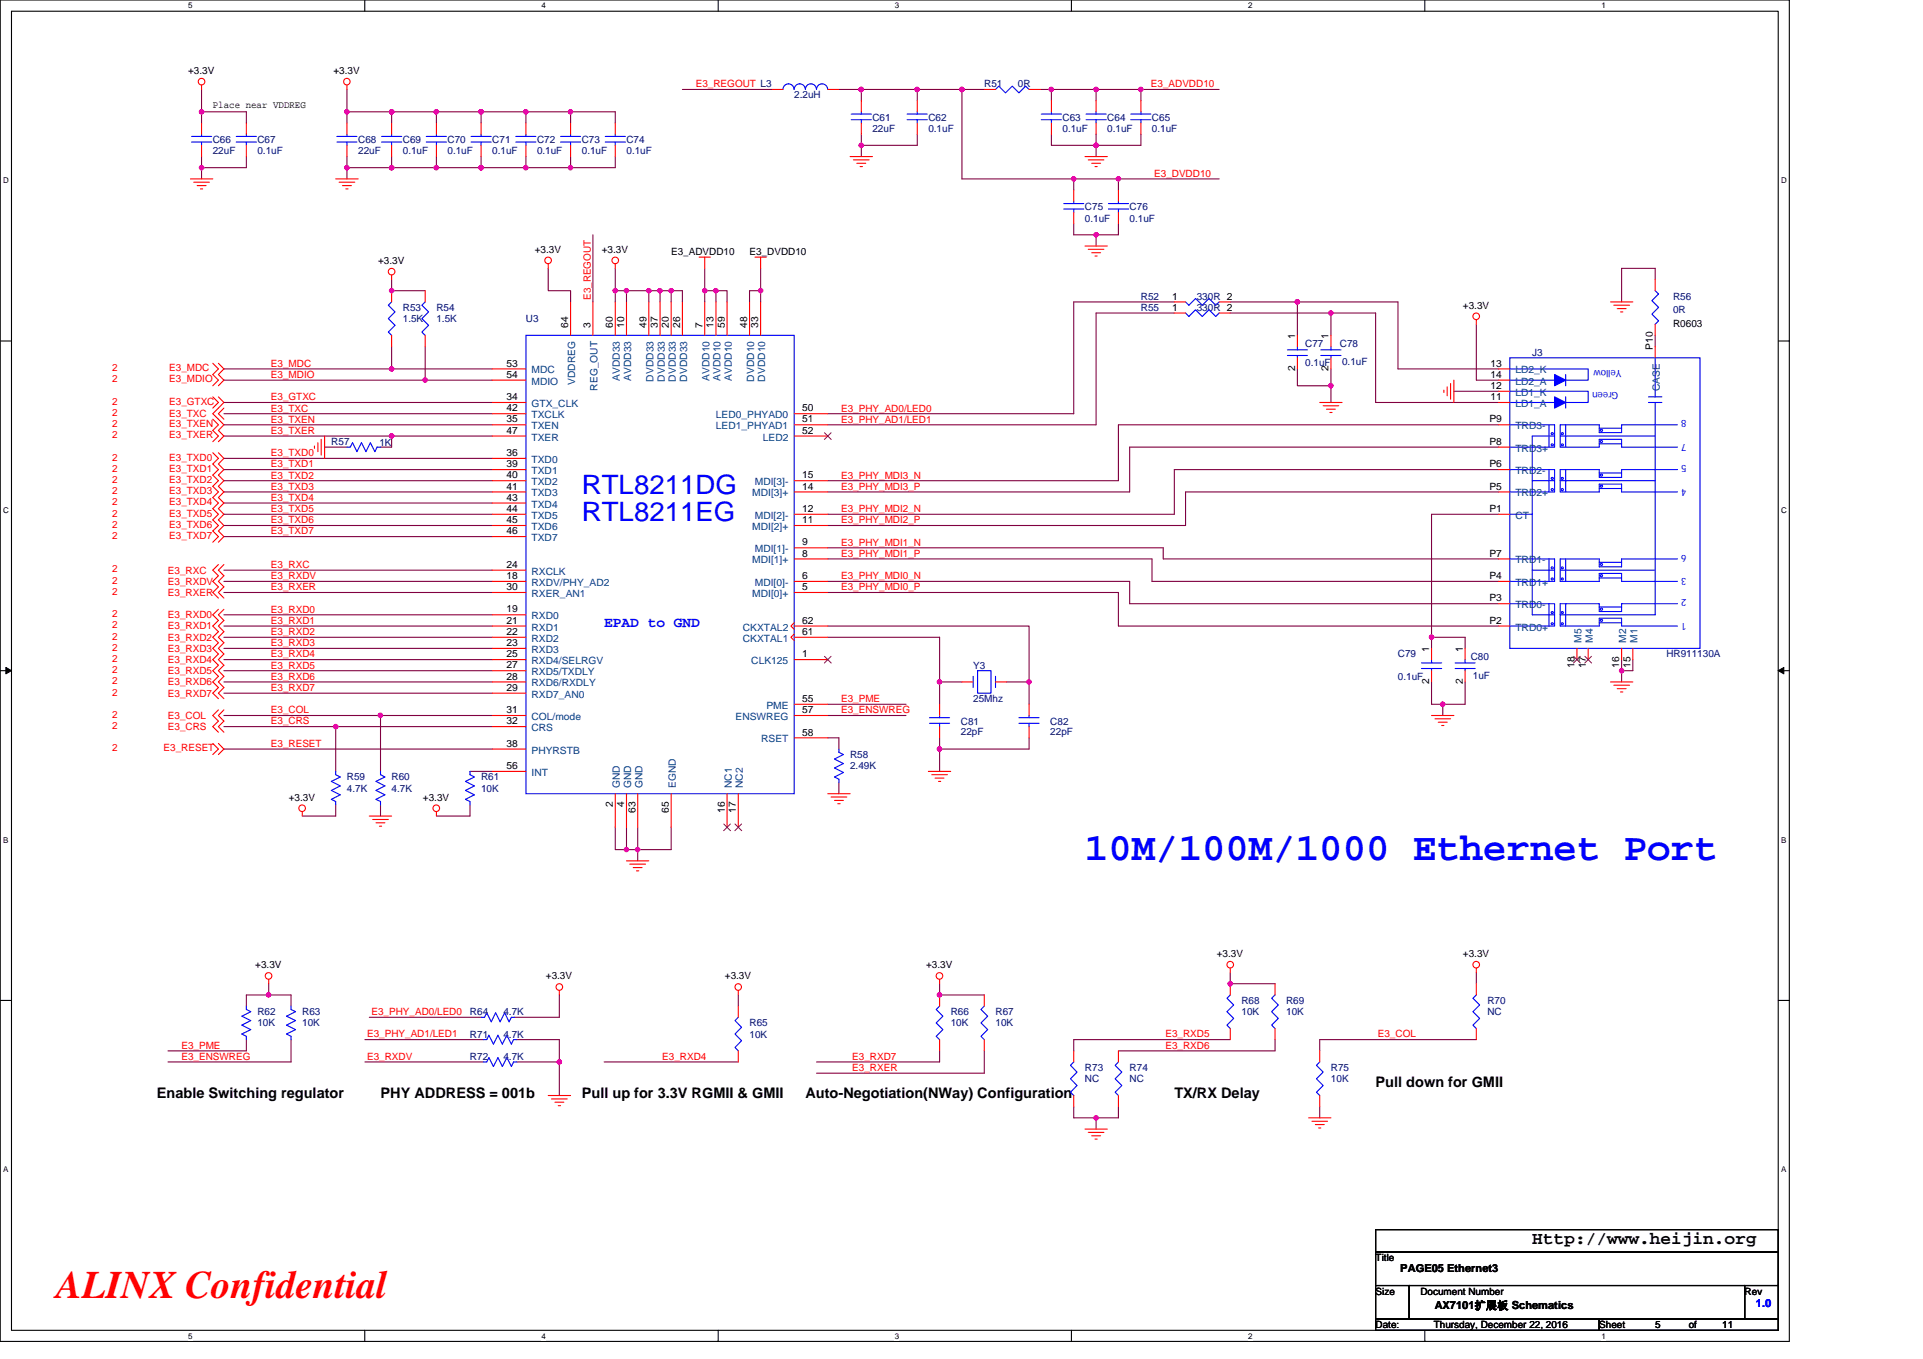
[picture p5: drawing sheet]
<svg xmlns="http://www.w3.org/2000/svg" width="297mm" height="210mm" viewBox="0 0 297 210" stroke-linecap="round" stroke-linejoin="round" font-family="sans-serif">
<path d="M0 0h276.4v207.3h-276.4zM1.8 1.7h272.9v203.8h-272.9z" fill="none" stroke="#000" stroke-width=".17"/>
<g fill="#fff">
<path d="M29.1 .2h.6v1.4h-.6z"/>
<path d="M29.1 205.7h.6v1.4h-.6z"/>
</g>
<path d="M56.3 0v1.7M56.3 205.5v1.8" fill="none" stroke="#000" stroke-width=".17"/>
<g fill="#fff">
<path d="M83.6 .2h.7v1.4h-.7z"/>
<path d="M83.6 205.7h.7v1.4h-.7z"/>
</g>
<path d="M110.9 0v1.7M110.9 205.5v1.8" fill="none" stroke="#000" stroke-width=".17"/>
<g fill="#fff">
<path d="M138.2 .2h.7v1.4h-.7z"/>
<path d="M138.2 205.7h.7v1.4h-.7z"/>
</g>
<path d="M165.5 0v1.7M165.5 205.5v1.8" fill="none" stroke="#000" stroke-width=".17"/>
<g fill="#fff">
<path d="M192.8 .2h.6v1.4h-.6z"/>
<path d="M192.8 205.7h.6v1.4h-.6z"/>
</g>
<path d="M220.1 0v1.7M220.1 205.5v1.8" fill="none" stroke="#000" stroke-width=".17"/>
<g fill="#fff">
<path d="M247.4 .2h.6v1.4h-.6z"/>
<path d="M247.4 205.7h.6v1.4h-.6z"/>
<path d="M.5 27.2h.8v1.4h-.8z"/>
<path d="M275.1 27.2h.9v1.4h-.9z"/>
<path d="M.5 78.1h.8v1.4h-.8z"/>
<path d="M275.1 78.1h.9v1.4h-.9z"/>
</g>
<path d="M0 52.7h1.8M274.7 52.7h1.7" fill="none" stroke="#000" stroke-width=".17"/>
<g fill="#fff">
<path d="M.5 129.1h.8v1.4h-.8z"/>
<path d="M275.1 129.1h.8v1.4h-.8z"/>
</g>
<path d="M0 103.6h1.8M274.7 103.6h1.7" fill="none" stroke="#000" stroke-width=".17"/>
<path d="M.9 103.1l.9 .5-.9 .5zM274.7 103.6l.8-.5v1z" fill="#000" stroke="#000" stroke-width=".15"/>
<g fill="#fff">
<path d="M.5 180h.8v1.4h-.8z"/>
<path d="M275.1 180h.8v1.4h-.8z"/>
</g>
<path d="M0 154.6h1.8M274.7 154.6h1.7M212.5 190h62.2v3.5h-62.2zM212.5 193.5h62.2v5.1h-62.2zM212.5 198.6h5.2v5.2h-5.2zM217.7 198.6h51.8v5.2h-51.8zM269.5 198.6h5.2v5.2h-5.2zM212.5 203.8h34.5v1.7h-34.5zM247 203.8h27.7v1.7h-27.7z" fill="none" stroke="#000" stroke-width=".17"/>
<g fill="none" stroke="#800040" stroke-width=".17">
<path d="M31.1 13.8v3.5M31.1 17.3v1.7M31.1 17.3h7v1.7M53.6 17.3h6.9M53.6 13.8v3.5M53.6 17.3v1.7M60.5 17.3v1.7M60.5 17.3h6.9M67.4 17.3h6.9M67.4 17.3v1.7M74.3 17.3h6.9M74.3 17.3v1.7"/>
<path d="M81.2 17.3h6.9M81.2 17.3v1.7M88.1 17.3h6.9v1.7M88.1 17.3v1.7M105.4 13.8h13.8M129.6 13.8h3.5M133.1 13.8h8.6M133.1 13.8v1.8M141.7 13.8h6.9M141.7 13.8v1.8M148.6 13.8h3.4M148.6 13.8v13.8h17.3"/>
<path d="M160.7 13.8h1.7M162.4 13.8h6.9M162.4 13.8v1.8M169.3 13.8h6.9M169.3 13.8v1.8M176.2 13.8h12.1M176.2 13.8v1.8M31.1 24.2v1.7M31.1 25.9v1.7M38.1 24.2v1.7h-7M53.6 25.9h6.9M53.6 24.2v1.7"/>
<path d="M53.6 25.9v1.7M60.5 24.2v1.7M60.5 25.9h6.9M67.4 25.9h6.9M67.4 24.2v1.7M74.3 25.9h6.9M74.3 24.2v1.7M81.2 25.9h6.9M81.2 24.2v1.7M88.1 24.2v1.7M91.6 36.3v10.4M95 24.2v1.7h-6.9"/>
<path d="M133.1 20.7v1.8M133.1 22.5v1.7M141.7 20.7v1.8h-8.6M162.4 20.7v1.8h6.9M165.9 27.6h6.9M165.9 27.6v1.8M165.9 34.5v1.8h3.4M169.3 36.3v1.7M169.3 20.7v1.8M169.3 22.5v1.7M172.8 27.6h15.5M172.8 27.6v1.8"/>
<path d="M172.8 34.5v1.8h-3.5M176.2 20.7v1.8h-6.9M34.6 58.7h31.1M34.6 57h25.9M60.5 43.2v1.7h5.2M60.5 53.6v3.4M60.5 57h15.5M65.7 58.7h10.3M65.7 53.6v5.1M84.7 41.5v3.4h3.4v1.8M95 44.9v1.8M95 41.5v3.4h1.8"/>
<path d="M96.8 44.9h3.4v1.8M96.8 44.9v1.8M100.2 44.9h1.8v1.8M102 44.9h3.4v1.8M103.7 44.9v1.8M108.9 44.9v1.8M108.9 44.9h1.7v1.8M108.9 41.5v3.4M110.6 44.9h1.7v1.8M117.5 44.9h-1.7v1.8M117.5 41.5v3.4M117.5 44.9v1.8"/>
<path d="M181.4 48.4h-12.1v17.2h-41.4M181.4 46.7h-15.5v17.2h-38M190 46.7h10.4M190 48.4h15.6M200.4 46.7h15.5v10.3h15.6M200.4 46.7v5.1M200.4 57v2.6h5.2M205.6 48.4h6.9v13.8h19M205.6 57v2.6M205.6 59.6v2.6M205.6 48.4v3.4M228 50.1v8.6h3.5"/>
<path d="M255.7 51.8v1.8M255.7 43.2v-1.7h-5.2v5.2M34.6 63.9h41.4M34.6 67.4h25.9v1.7h-1.7M34.6 62.2h41.4M34.6 65.6h41.4M34.6 70.8h41.4M34.6 72.6h41.4M34.6 76h41.4M34.6 74.3h41.4M34.6 77.7h41.4M34.6 79.5h41.4"/>
<path d="M50.1 69.1h3.5M60.5 67.4h15.5M224.6 60.5h6.9M231.5 79.5h-10.4v19M231.5 65.6h-58.7v8.7h-44.9M231.5 69.1h-57v6.9h-46.6M231.5 72.6h-50.1v6.9h-53.5M231.5 76h-48.4v5.2h-55.2M34.6 88.1h41.4M34.6 89.8h41.4M34.6 91.5h41.4M34.6 98.5h41.4"/>
<path d="M34.6 96.7h41.4M34.6 95h41.4M34.6 82.9h41.4M34.6 81.2h41.4M127.9 86.4h50v3.4h53.6M127.9 89.8h46.6v3.5h57M127.9 84.6h51.8v1.8h51.8M127.9 91.5h44.9v5.2h58.7M127.9 96.7h31.1v8.7M127.9 98.5h17.2v6.9M221.1 98.5h5.2v1.7M221.1 98.5v1.7"/>
<path d="M34.6 115.7h41.4M34.6 110.6h24.2v8.6M34.6 112.3h17.3v6.9M34.6 107.1h41.4M34.6 105.4h41.4M34.6 103.6h41.4M34.6 101.9h41.4M34.6 100.2h41.4M51.9 112.3h24.1M58.8 110.6h17.2M72.6 119.2h3.4M127.9 110.6h12.1"/>
<path d="M127.9 108.8h12.1M127.9 114h1.7v1.7M145.1 105.4h3.5M145.1 105.4v3.4M145.1 114v1.7M145.1 115.7v3.5M155.5 105.4h3.5M159 105.4v3.4M159 114v1.7h-13.9M221.1 105.4v3.4h1.8M222.9 108.8v1.8M226.3 105.4v3.4h-3.4"/>
<path d="M250.5 103.6v1.8M250.5 101.9v1.7M252.2 101.9v1.7h-1.7M51.9 124.4v1.7h-5.2M58.8 124.4v1.7M72.6 124.4v1.7h-5.2M95 127.8v3.5h1.8M96.8 131.3h1.7M96.8 127.8v3.5M98.5 127.8v3.5M98.5 131.3v1.7M103.7 127.8v3.5h-5.2"/>
<path d="M129.6 120.9v1.7M41.5 153.7h3.5v1.7M41.5 152v1.7M41.5 153.7h-3.4v1.7M57 157.2h17.3M86.4 153.7v3.5h-6.9M114 153.7v1.7M145.1 152v1.7h6.9M190 150.3v1.7h7M228 150.3v1.7M38.1 160.6v1.8h-12.2M45 160.6v3.5h-19.1"/>
<path d="M56.4 160.6h18.3M56.4 164.1h18.3M79.8 160.6h6.6v3.5M79.8 164.1h6.6M86.4 164.1v5.2M93.3 164.1h20.7M145.1 162.4v1.7h-19M152 162.4v3.4h-25.9M165.9 171v1.7h3.4v1.8M172.8 171v1.7h-3.5M190 160.6h-24.1v1.8M197 160.6v1.8h-24.2"/>
<path d="M203.9 171v1.7M228 160.6h-24.1v1.8"/>
</g>
<g fill="#f0f" stroke="#f0f" stroke-width=".17">
<circle cx="96.8" cy="131.3" r=".33"/>
<circle cx="145.1" cy="153.7" r=".34"/>
<circle cx="190" cy="152" r=".34"/>
<circle cx="169.3" cy="172.7" r=".34"/>
<circle cx="158.9" cy="105.4" r=".33"/>
<circle cx="145.1" cy="105.4" r=".33"/>
<circle cx="145.1" cy="115.7" r=".34"/>
<circle cx="41.5" cy="153.7" r=".34"/>
<circle cx="60.5" cy="57" r=".34"/>
<circle cx="65.7" cy="58.7" r=".34"/>
<circle cx="222.8" cy="108.8" r=".34"/>
<circle cx="200.4" cy="46.6" r=".34"/>
<circle cx="205.6" cy="59.6" r=".34"/>
<circle cx="205.6" cy="48.4" r=".34"/>
<circle cx="250.5" cy="103.6" r=".34"/>
<circle cx="221.1" cy="98.4" r=".34"/>
<circle cx="133" cy="13.8" r=".34"/>
<circle cx="141.7" cy="13.8" r=".34"/>
<circle cx="172.8" cy="27.6" r=".33"/>
<circle cx="148.6" cy="13.8" r=".34"/>
<circle cx="133" cy="22.5" r=".34"/>
<circle cx="169.3" cy="36.3" r=".33"/>
<circle cx="165.8" cy="27.6" r=".33"/>
<circle cx="169.3" cy="13.8" r=".34"/>
<circle cx="176.2" cy="13.8" r=".34"/>
<circle cx="162.4" cy="13.8" r=".34"/>
<circle cx="169.3" cy="22.5" r=".34"/>
<circle cx="74.3" cy="17.3" r=".34"/>
<circle cx="74.3" cy="25.9" r=".34"/>
<circle cx="67.4" cy="25.9" r=".34"/>
<circle cx="31.1" cy="25.9" r=".34"/>
<circle cx="60.5" cy="25.9" r=".34"/>
<circle cx="53.6" cy="25.9" r=".34"/>
<circle cx="60.5" cy="17.3" r=".34"/>
<circle cx="53.6" cy="17.3" r=".34"/>
<circle cx="31.1" cy="17.3" r=".34"/>
<circle cx="88.1" cy="25.9" r=".34"/>
<circle cx="81.2" cy="25.9" r=".34"/>
<circle cx="88.1" cy="17.3" r=".34"/>
<circle cx="95" cy="44.9" r=".33"/>
<circle cx="96.8" cy="44.9" r=".33"/>
<circle cx="101.9" cy="44.9" r=".33"/>
<circle cx="100.2" cy="44.9" r=".33"/>
<circle cx="103.7" cy="44.9" r=".33"/>
<circle cx="108.9" cy="44.9" r=".33"/>
<circle cx="110.6" cy="44.9" r=".33"/>
<circle cx="117.5" cy="44.9" r=".33"/>
<circle cx="81.2" cy="17.3" r=".34"/>
<circle cx="98.5" cy="131.3" r=".33"/>
<circle cx="67.4" cy="17.3" r=".34"/>
<circle cx="60.5" cy="67.3" r=".34"/>
<circle cx="86.4" cy="164.1" r=".34"/>
<circle cx="58.8" cy="110.5" r=".34"/>
<circle cx="51.9" cy="112.3" r=".34"/>
<circle cx="60.5" cy="44.9" r=".33"/>
</g>
<g fill="none" stroke="#f00" stroke-width=".17">
<path d="M31.1 13.1v.7M31.1 19v1.7M38.1 19v1.7M53.6 13.1v.7M53.6 19v1.7M60.5 19v1.7M67.4 19v1.7M74.3 19v1.7M81.2 19v1.7M88.1 19v1.7M95 19v1.7M119.2 13.8h1.7"/>
<path d="M127.9 13.8h1.7M133.1 15.6v1.7M133.1 19v1.7M141.7 15.6v1.7M141.7 19v1.7M152 13.8h1.8M159 13.8h1.7M162.4 15.6v1.7M162.4 19v1.7M169.3 15.6v1.7M169.3 19v1.7M176.2 15.6v1.7"/>
<path d="M176.2 19v1.7M29.4 27.6h3.5M29.9 28.2h2.4M30.5 28.7h1.3M31 29.2h.3M31.1 22.5v1.7M38.1 22.5v1.7M51.9 27.6h3.4M52.4 28.2h2.4M52.9 28.7h1.4M53.4 29.2h.4M53.6 22.5v1.7"/>
<path d="M60.5 22.5v1.7M67.4 22.5v1.7M74.3 22.5v1.7M81.2 22.5v1.7M88.1 22.5v1.7M95 22.5v1.7M108 39.7h1.7M108.9 39.7v1.8M116.6 39.7h1.8M117.5 39.7v1.8M131.3 24.2h3.5M131.8 24.7h2.5"/>
<path d="M132.4 25.2h1.3M132.9 25.7h.3M165.9 29.4v1.7M165.9 32.8v1.7M167.6 24.2h3.4M167.6 38h3.4M168.1 24.7h2.4M168.1 38.5h2.4M168.6 25.2h1.4M168.6 39.1h1.4M169.1 25.7h.4M169.1 39.6h.4"/>
<path d="M172.8 29.4v1.7M172.8 32.8v1.7M32.9 56.1l.8 .9-.8 .9 .8 .8-.8 .9M33.7 56.1l.9 .9-.9 .9 .9 .8-.9 .9M60.5 42.5v.7M60.5 51.8v1.8M60.5 44.9v1.8M65.7 51.8v1.8M65.7 44.9v1.8M76 57h5.2M76 58.7h5.2M84.7 40.8v.7"/>
<path d="M88.1 46.7v5.1M91.6 46.7v5.1M95 40.8v.7M95 46.7v5.1M96.8 46.7v5.1M100.2 46.7v5.1M102 46.7v5.1M103.7 46.7v5.1M105.4 46.7v5.1M108.9 46.7v5.1M110.6 46.7v5.1M112.3 46.7v5.1"/>
<path d="M115.8 46.7v5.1M117.5 46.7v5.1M181.4 46.7h1.7M181.4 48.4h1.7M188.3 46.7h1.7M188.3 48.4h1.7M200.4 51.8v1.8M200.4 55.3v1.7M205.6 51.8v1.8M205.6 55.3v1.7M223.5 59.8v1.4M224.1 59.2v2.5"/>
<path d="M224.6 58.7v3.5M228 49.4v.7M231.5 58.7h1.7M231.5 57h1.7M248.8 46.7h3.4M249.3 47.2h2.4M249.8 47.7h1.4M250.3 48.2h.4M255.7 43.2v1.7M255.7 50.1v1.7M255.7 53.6v1.7M32.9 64.8l.8 .8-.8 .9 .8 .9-.8 .8"/>
<path d="M32.9 70l.8 .8-.8 .9 .8 .9-.8 .8 .8 .9-.8 .8 .8 .9-.8 .9 .8 .8-.8 .9 .8 .9-.8 .8 .8 .9-.8 .8 .8 .9-.8 .9M32.9 61.3l.8 .9-.8 .9M33.7 61.3l.9 .9-1.7 1.7 1.7 1.7-.9 .9 .9 .9-.9 .8M33.7 70l.9 .8-.9 .9 .9 .9-.9 .8 .9 .9-.9 .8 .9 .9-.9 .9 .9 .8-.9 .9 .9 .9-.9 .8 .9 .9-.9 .8 .9 .9-.9 .9M34.6 63.1l-.9 .8 .9 .9M48.6 68.9v.4M49.1 68.4v1.4M49.6 67.9v2.4M50.1 67.4v3.4M53.6 69.1h.1M58.8 69.1h.1M76 62.2h5.2"/>
<path d="M76 65.6h5.2M76 70.8h5.2M76 72.6h5.2M76 74.3h5.2M76 76h5.2M76 63.9h5.2M76 77.7h5.2M76 79.5h5.2M76 67.4h5.2M122.7 79.5h5.2M122.7 76h5.2M122.7 74.3h5.2"/>
<path d="M122.7 63.9h5.2M122.7 65.6h5.2M122.7 67.4h5.2M203.9 62.2h3.4M204.4 62.7h2.4M204.9 63.2h1.4M205.4 63.7h.4M223 60.3v.3M231.5 76h1.7M231.5 72.6h1.7M231.5 69.1h1.7M231.5 65.6h1.7"/>
<path d="M231.5 79.5h1.7M231.5 62.2h1.7M231.5 60.5h1.7M33.7 87.2l-.8 .9 .8 .9-.8 .8 .8 .9-.8 .8 .8 .9M33.7 94.1l-.8 .9 .8 .9-.8 .8 .8 .9-.8 .9 .8 .8-.8 .9 .8 .8-.8 .9 .8 .9-.8 .8 .8 .9-.8 .9 .8 .8-.8 .9 .8 .9M34.6 87.2l-.9 .9 .9 .9-.9 .8 .9 .9-.9 .8 .9 .9M34.6 94.1l-.9 .9 .9 .9-.9 .8 .9 .9-.9 .9 .9 .8-.9 .9 .9 .8-.9 .9 .9 .9-.9 .8 .9 .9-.9 .9 .9 .8-.9 .9 .9 .9M76 89.8h5.2M76 95h5.2M76 96.7h5.2M76 98.5h5.2M76 88.1h5.2"/>
<path d="M76 91.5h5.2M76 81.2h5.2M76 82.9h5.2M122.7 91.5h5.2M122.7 89.8h5.2M122.7 86.4h5.2M122.7 84.6h5.2M122.7 81.2h5.2M122.7 98l-.5 .5 .5 .5M122.7 98.5h5.2M122.7 96.2l-.5 .5 .5 .5M122.7 96.7h5.2"/>
<path d="M231.5 96.7h1.7M231.5 93.3h1.7M231.5 89.8h1.7M231.5 86.4h1.7M32.9 114.9l.8 .8-.8 .9M33.7 109.7l-.8 .9 .8 .8-.8 .9 .8 .8M33.7 114.9l.9 .8-.9 .9M34.6 109.7l-.9 .9 .9 .8-.9 .9 .9 .8M51.9 119.2h.1M58.8 119.2h.1M72.6 119.2h.1M76 100.2h5.2"/>
<path d="M76 101.9h5.2M76 103.6h5.2M76 105.4h5.2M76 107.1h5.2M76 110.6h5.2M76 115.7h5.2M76 119.2h5.2M76 112.3h5.2M122.7 101.9h5.2M122.7 108.8h5.2M122.7 110.6h5.2M122.7 114h5.2"/>
<path d="M129.6 115.7h.1M143.4 119.2h3.5M143.9 119.7h2.4M145.1 108.8v1.8M145.1 112.3v1.7M148.6 105.4h1.7M153.8 105.4h1.7M159 108.8v1.8M159 112.3v1.7M221.1 100.2v1.7M221.1 103.6v1.8M221.1 110.6h3.5"/>
<path d="M221.7 111.1h2.4M222.2 111.6h1.3M222.7 112.1h.3M226.3 100.2v1.7M226.3 103.6v1.8M243.6 100.2v1.7M245.3 100.2v1.7M248.8 105.4h3.4M249.3 105.9h2.4M249.8 106.4h1.4M250.3 106.9h.4M250.5 100.2v1.7"/>
<path d="M252.2 100.2v1.7M46.7 125.4v.7M51.9 124.4h.1M57 126.1h3.5M57.6 126.6h2.4M58.1 127.1h1.4M58.6 127.7h.3M58.8 124.4h.1M67.4 125.4v.7M72.6 124.4h.1M95 122.6v5.2M96.8 133h3.4"/>
<path d="M96.8 122.6v5.2M97.3 133.5h2.4M97.8 134h1.4M98.3 134.6h.4M98.5 122.6v5.2M103.7 122.6v5.2M112.3 122.6v5.2M114 122.6v5.2M127.9 122.6h3.4M128.4 123.1h2.4M128.9 123.7h1.4M129.4 124.2h.4"/>
<path d="M129.6 120.9h.1M144.4 120.2h1.4M145 120.7h.3M38.1 155.4h.1M41.5 151.3v.7M45 155.4h.1M74.3 157.2h.1M79.5 157.2h.1M86.4 153v.7M114 153v.7M114 155.4v1.8M145.1 151.3v.7"/>
<path d="M145.1 153.7v1.7M152 153.7v1.7M190 149.6v.7M190 158.9v1.7M190 152v1.7M197 158.9v1.7M197 152v1.7M228 149.6v.7M228 158.9v1.7M228 152v1.7M38.1 160.6h.1M45 160.6h.1"/>
<path d="M74.7 160.6h.1M74.7 164.1h.1M79.8 160.6h.1M79.8 164.1h.1M84.7 169.3h3.4M85.2 169.8h2.4M85.7 170.3h1.4M86.2 170.8h.4M114 162.4v1.7M145.1 160.6v1.8M152 160.6v1.8M165.9 169.3v1.7"/>
<path d="M165.9 162.4v1.7M167.6 174.5h3.4M168.1 175h2.4M168.6 175.5h1.4M169.1 176h.4M172.8 169.3v1.7M172.8 162.4v1.7M202.1 172.7h3.5M202.6 173.2h2.5M203.2 173.8h1.4M203.7 174.3h.3M203.9 169.3v1.7"/>
<path d="M203.9 162.4v1.7"/>
<circle cx="31.1" cy="12.6" r=".51"/>
<circle cx="53.6" cy="12.6" r=".51"/>
<circle cx="60.5" cy="42" r=".51"/>
<circle cx="84.7" cy="40.2" r=".51"/>
<circle cx="95" cy="40.2" r=".51"/>
<circle cx="228" cy="48.9" r=".51"/>
<circle cx="46.7" cy="124.9" r=".51"/>
<circle cx="67.4" cy="124.9" r=".51"/>
<circle cx="41.5" cy="150.8" r=".51"/>
<circle cx="86.4" cy="152.5" r=".51"/>
<circle cx="114" cy="152.5" r=".51"/>
<circle cx="145.1" cy="150.8" r=".51"/>
<circle cx="190" cy="149.1" r=".51"/>
<circle cx="228" cy="149.1" r=".51"/>
</g>
<g fill="none" stroke="#00f" stroke-width=".17">
<path d="M120.9 13.8a.86 .86 0 0 1 .9-.8 .86 .86 0 0 1 .9 .8M122.7 13.8a.86 .86 0 0 1 .8-.8 .86 .86 0 0 1 .9 .8M124.4 13.8a.85 .85 0 0 1 .9-.8 .85 .85 0 0 1 .8 .8 .87 .87 0 0 1 .9-.8 .87 .87 0 0 1 .8 .8M131.5 18.5h3.1M131.5 17.6h3.1M133.1 17.3v.3M133.1 18.5v.5M140.1 18.5h3.1M140.1 17.6h3.1M141.7 17.3v.3M141.7 18.5v.5M153.8 13.8l.5-.5 1 1.1 1.1-1.1 1 1.1 1-1.1 .6 .5"/>
<path d="M160.8 18.5h3.2M160.8 17.6h3.2M162.4 17.3v.3M162.4 18.5v.5M167.8 18.5h3.1M167.8 17.6h3.1M169.3 17.3v.3M169.3 18.5v.5M174.7 18.5h3.1M174.7 17.6h3.1M176.2 17.3v.3M176.2 18.5v.5"/>
<path d="M29.6 21.9h3.1M29.6 21.1h3.1M31.1 20.7v.4M31.1 21.9v.6M36.5 21.9h3.1M36.5 21.1h3.1M38.1 20.7v.4M38.1 21.9v.6M52 21.9h3.1M52 21.1h3.1M53.6 20.7v.4M53.6 21.9v.6"/>
<path d="M58.9 21.9h3.2M58.9 21.1h3.2M60.5 20.7v.4M60.5 21.9v.6M65.8 21.9h3.2M65.8 21.1h3.2M67.4 20.7v.4M67.4 21.9v.6M72.8 21.9h3.1M72.8 21.1h3.1M74.3 20.7v.4M74.3 21.9v.6"/>
<path d="M79.7 21.9h3.1M79.7 21.1h3.1M81.2 20.7v.4M81.2 21.9v.6M86.6 21.9h3.1M86.6 21.1h3.1M88.1 20.7v.4M88.1 21.9v.6M93.5 21.9h3.1M93.5 21.1h3.1M95 20.7v.4M95 21.9v.6"/>
<path d="M164.3 32.3h3.1M164.3 31.5h3.1M165.9 31.1v.4M165.9 32.3v.5M171.2 32.3h3.1M171.2 31.5h3.1M172.8 31.1v.4M172.8 32.3v.5M60.5 46.7l-.5 .5 1 1-1 1 1 1.1-1 1 .5 .5M65.7 46.7l-.5 .5 1 1-1 1 1 1.1-1 1 .5 .5M81.2 51.8h41.5v70.8h-41.5zM183.1 48.4l.5 .5 1.1-1 1 1 1-1 1.1 1 .5-.5"/>
<path d="M188.3 46.7l-.5 .5-1.1-1.1-1 1.1-1-1.1-1.1 1.1-.5-.5M198.9 54.1h3M198.9 54.9h3M200.4 53.6v.5M200.4 54.9v.4M204 54.1h3.1M204 54.9h3.1M205.6 53.6v.5M205.6 54.9v.4M233.2 55.3h29.4v44.9h-29.4zM233.2 57h12.1v1.7h-12.1M241.8 57.9v1.7"/>
<path d="M255.7 44.9l.5 .5-1 1.1 1 1-1 1 1 1.1-.5 .5M255.7 55.3v6M53.6 69.1h.5l.4-.7 .6 1.4 .7-1.4 .7 1.4 .7-1.4 .7 1.4 .3-.7h.6M233.2 79.5h3.5M233.2 72.6h6.9v3.4h-6.9M233.2 65.6h6.9v3.5h-6.9M233.2 60.5h12.1v1.7h-12.1M236.7 74.3h3.4M239.3 72.6v3.4M239.3 65.6v3.5M239.6 68.6h.3v.2h-.3zM239.6 73.8h.3v.2h-.3z"/>
<path d="M240.1 67.4h-3.4v27.6h3.4M241 74.3h14.7M241 67.4h14.7M241.2 73.8h.2v.2h-.2zM241.2 75.5h.2v.3h-.2zM241.2 66.9h.2v.2h-.2zM241.2 68.6h.2v.2h-.2zM241.8 72.6v3.4M241.8 65.6v3.5M241.8 61.3v1.8M247 75.5h3.5M247 68.6h3.5"/>
<path d="M247 73.1h3.5M247 66.2h3.5M247.2 75h.3v.2h-.3zM247.2 66.4h.3v.2h-.3zM254.6 62.2h2.1M254.6 61.3h2.1M255.7 62.2v32.8h-14.7M259.1 72.6h-8.6v1.2h-3.5v-1.2h-6v3.4h6v-1.2h3.5v1.2h8.6M259.1 65.6h-8.6v1.2h-3.5v-1.2h-6v3.5h6v-1.2h3.5v1.2h8.6M233.2 93.3h6.9v3.4h-6.9M233.2 86.4h6.9v3.4h-6.9M236.7 88.1h3.4"/>
<path d="M239.3 93.3v3.4M239.3 86.4v3.4M239.6 96.3h.3v.2h-.3zM239.6 94.5h.3v.3h-.3zM239.6 89.3h.3v.3h-.3zM239.6 87.6h.3v.3h-.3zM241 88.1h14.7M241.2 87.6h.2v.3h-.2zM241.2 96.3h.2v.2h-.2zM241.2 94.5h.2v.3h-.2zM241.2 89.3h.2v.3h-.2zM241.8 93.3v3.4"/>
<path d="M241.8 86.4v3.4M247 96.2h3.5M247 93.8h3.5M247 89.3h3.5M247 86.9h3.5M247.2 95.7h.3v.3h-.3zM247.2 87.1h.3v.2h-.3zM247.2 88.8h.3v.3h-.3zM259.1 86.4h-8.6v1.2h-3.5v-1.2h-6v3.4h6v-1.2h3.5v1.2h8.6M259.1 93.3h-8.6v1.2h-3.5v-1.2h-6v3.4h6v-1.2h3.5v1.2h8.6M51.9 119.2v.5l.7 .4-1.4 .6 1.4 .7-1.4 .7 1.4 .7-1.4 .7 .7 .3v.6M58.8 119.2v.5l.7 .4-1.4 .6 1.4 .7-1.4 .7 1.4 .7-1.4 .7 .7 .3v.6"/>
<path d="M72.6 119.2v.5l.7 .4-1.4 .6 1.4 .7-1.4 .7 1.4 .7-1.4 .7 .7 .3v.6M129.6 115.7v.5l.7 .4-1.4 .7 1.4 .7-1.4 .7 1.4 .7-1.4 .7 .7 .3v.5M143.6 111.8h3.1M143.6 110.9h3.1M145.1 110.6v.3M145.1 111.8v.5M150.3 104.5v1.7M151 103.6h2.1v3.5h-2.1zM153.8 104.5v1.7M157.4 111.8h3.1M157.4 110.9h3.1M159 110.6v.3"/>
<path d="M159 111.8v.5M219.6 102.4h3.1M219.6 103.3h3.1M221.1 101.9v.5M221.1 103.3v.3M224.8 102.4h3.1M224.8 103.3h3.1M226.3 101.9v.5M226.3 103.3v.3M38.1 155.4v.6l.6 .3-1.3 .7 1.3 .7-1.3 .7 1.3 .7-1.3 .7 .7 .3v.5M45 155.4v.6l.7 .3-1.4 .7 1.4 .7-1.4 .7 1.4 .7-1.4 .7 .7 .3v.5M74.3 157.2h.5l.4-.7 .7 1.4 .7-1.4 .7 1.4 .7-1.4 .6 1.4 .4-.7h.5"/>
<path d="M114 157.2l-.5 .5 1.1 1-1.1 1.1 1.1 1-1.1 1 .5 .6M145.1 155.4l-.5 .6 1 1-1 1.1 1 1-1 1 .5 .5M152 155.4l-.5 .6 1.1 1-1.1 1.1 1.1 1-1.1 1 .5 .5M190 153.7l-.5 .5 1.1 1.1-1.1 1 1.1 1.1-1.1 1 .5 .5M197 153.7l-.6 .5 1.1 1.1-1.1 1 1.1 1.1-1.1 1 .6 .5M228 153.7l-.5 .5 1.1 1.1-1.1 1 1.1 1.1-1.1 1 .5 .5M74.7 160.6h.5l.3-.6 .7 1.3 .7-1.3 .7 1.3 .7-1.3 .7 1.3 .3-.7h.5M74.7 164.1h.5l.3-.7 .7 1.4 .7-1.4 .7 1.4 .7-1.4 .7 1.4 .3-.7h.5M165.9 164.1l-.5 .5 1 1.1-1 1 1 1-1 1.1 .5 .5M172.8 164.1l-.5 .5 1 1.1-1 1 1 1-1 1.1 .5 .5M203.9 164.1l-.6 .5 1.1 1.1-1.1 1 1.1 1-1.1 1.1 .6 .5"/>
<circle cx="239.8" cy="75.7" r=".17"/>
<circle cx="239.8" cy="67" r=".17"/>
<circle cx="247.4" cy="73.4" r=".17"/>
<circle cx="247.4" cy="68.2" r=".17"/>
<circle cx="247.4" cy="94.1" r=".17"/>
</g>
<path d="M127.4 66.9l1 1M128.4 66.9l-1.1 1M127.4 101.4l1 1M128.4 101.4l-1.1 1M243.1 101.4l1 1M244.1 101.4l-1 1M244.8 101.4l1 1M245.8 101.4l-1 1M111.8 127.3l1 1.1M112.8 127.3l-1 1.1M113.5 127.3l1.1 1.1M114.6 127.3l-1.1 1.1" fill="none" stroke="#804000" stroke-width=".15"/>
<g fill="#00f" stroke="#00f" stroke-width=".17">
<path d="M240.1 61.3l1.7 .9-1.7 .9z" fill-rule="evenodd"/>
<path d="M240.1 57.9l1.7 .8-1.7 .9z" fill-rule="evenodd"/>
</g>
<text font-size="6" fill="#00f" x="167.6" y="132.8">10M/100M/1000 Ethernet Port</text>
<text font-size="6" fill="#f00" x="8.7" y="200.6">ALINX Confidential</text>
<g font-size="4.1" fill="#00f">
<text x="89.9" y="76.3">RTL8211DG</text>
<text x="89.9" y="80.5">RTL8211EG</text>
</g>
<text font-size="2.8" x="236.7" y="192.3">Http://www.heijin.org</text>
<text font-size="2.2" fill="#00f" x="93.3" y="96.9">EPAD to GND</text>
<g font-size="2.2">
<text x="212.5" y="167.9">Pull down for GMII</text>
<text x="24.2" y="169.7">Enable Switching regulator</text>
<text x="58.8" y="169.7">PHY ADDRESS = 001b</text>
<text x="89.9" y="169.7">Pull up for 3.3V RGMII &amp; GMII</text>
<text x="124.4" y="169.7">Auto-Negotiation(NWay) Configuration</text>
<text x="181.4" y="169.7">TX/RX Delay</text>
</g>
<g font-size="1.7">
<text x="216.3" y="196.6">PAGE05 Ethernet3</text>
<text x="221.7" y="202.3">AX7101扩展板 Schematics</text>
</g>
<text font-size="1.7" fill="#00f" x="271.2" y="202">1.0</text>
<g font-size="1.5">
<text x="29.1" y="11.4">+3.3V</text>
<text x="51.5" y="11.4">+3.3V</text>
<text x="32.9" y="16.6">Place near VDDREG</text>
<text x="58.4" y="40.8">+3.3V</text>
<text x="82.6" y="39.1">+3.3V</text>
<text x="93" y="39.1">+3.3V</text>
<text x="103.7" y="39.4">E3_ADVDD10</text>
<text x="115.8" y="39.4">E3_DVDD10</text>
<text x="181" y="46.3">1</text>
<text x="226" y="47.7">+3.3V</text>
<text x="87.8" y="50.6" transform="rotate(-90 87.8 50.6)">64</text>
<text x="91.2" y="50.6" transform="rotate(-90 91.2 50.6)">3</text>
<text x="94.7" y="50.6" transform="rotate(-90 94.7 50.6)">60</text>
<text x="96.4" y="50.6" transform="rotate(-90 96.4 50.6)">10</text>
<text x="99.9" y="50.6" transform="rotate(-90 99.9 50.6)">49</text>
<text x="101.6" y="50.6" transform="rotate(-90 101.6 50.6)">37</text>
<text x="103.3" y="50.6" transform="rotate(-90 103.3 50.6)">20</text>
<text x="105" y="50.6" transform="rotate(-90 105 50.6)">26</text>
<text x="108.5" y="50.6" transform="rotate(-90 108.5 50.6)">7</text>
<text x="110.2" y="50.6" transform="rotate(-90 110.2 50.6)">13</text>
<text x="111.9" y="50.6" transform="rotate(-90 111.9 50.6)">59</text>
<text x="115.4" y="50.6" transform="rotate(-90 115.4 50.6)">48</text>
<text x="117.1" y="50.6" transform="rotate(-90 117.1 50.6)">33</text>
<text x="181" y="48">1</text>
<text x="200" y="52.3" transform="rotate(-90 200 52.3)">1</text>
<text x="205.2" y="52.3" transform="rotate(-90 205.2 52.3)">1</text>
<text x="258.4" y="50.5">R0603</text>
<text x="78.2" y="56.6">53</text>
<text x="78.2" y="58.4">54</text>
<text x="200" y="57.4" transform="rotate(-90 200 57.4)">2</text>
<text x="205.2" y="57.4" transform="rotate(-90 205.2 57.4)">2</text>
<text x="230.2" y="58.4">14</text>
<text x="230.2" y="56.6">13</text>
<text x="255.3" y="54.1" transform="rotate(-90 255.3 54.1)">P10</text>
<text x="78.2" y="61.8">34</text>
<text x="78.2" y="65.3">35</text>
<text x="78.2" y="63.6">42</text>
<text x="123.9" y="63.6">50</text>
<text x="123.9" y="65.3">51</text>
<text x="230.1" y="65.3">P9</text>
<text x="230.2" y="61.8">11</text>
<text x="230.2" y="60.1">12</text>
<text x="78.2" y="70.5">36</text>
<text x="78.2" y="67">47</text>
<text x="123.9" y="67">52</text>
<text x="230.1" y="68.7">P8</text>
<text x="78.2" y="72.2">39</text>
<text x="78.2" y="73.9">40</text>
<text x="78.2" y="75.6">41</text>
<text x="78.2" y="77.4">43</text>
<text x="123.9" y="73.9">15</text>
<text x="123.9" y="75.6">14</text>
<text x="230.1" y="75.6">P5</text>
<text x="230.1" y="72.2">P6</text>
<text x="78.2" y="79.1">44</text>
<text x="78.2" y="80.8">45</text>
<text x="78.2" y="82.6">46</text>
<text x="123.9" y="79.1">12</text>
<text x="123.9" y="80.8">11</text>
<text x="230.1" y="79.1">P1</text>
<text x="78.2" y="89.5">18</text>
<text x="78.2" y="87.7">24</text>
<text x="123.9" y="89.5">6</text>
<text x="123.9" y="84.3">9</text>
<text x="123.9" y="86">8</text>
<text x="230.1" y="89.5">P4</text>
<text x="230.1" y="86">P7</text>
<text x="78.2" y="94.6">19</text>
<text x="78.2" y="91.2">30</text>
<text x="123.9" y="91.2">5</text>
<text x="230.1" y="92.9">P3</text>
<text x="78.2" y="96.4">21</text>
<text x="78.2" y="98.1">22</text>
<text x="78.2" y="99.8">23</text>
<text x="78.2" y="101.6">25</text>
<text x="123.9" y="98.1">61</text>
<text x="123.9" y="96.4">62</text>
<text x="123.9" y="101.6">1</text>
<text x="220.8" y="100.7" transform="rotate(-90 220.8 100.7)">1</text>
<text x="226" y="100.7" transform="rotate(-90 226 100.7)">1</text>
<text x="230.1" y="96.4">P2</text>
<text x="78.2" y="103.3">27</text>
<text x="78.2" y="105">28</text>
<text x="78.2" y="106.7">29</text>
<text x="220.8" y="105.7" transform="rotate(-90 220.8 105.7)">2</text>
<text x="226" y="105.7" transform="rotate(-90 226 105.7)">2</text>
<text x="243.2" y="103.2" transform="rotate(-90 243.2 103.2)">18</text>
<text x="245" y="103.2" transform="rotate(-90 245 103.2)">17</text>
<text x="250.1" y="103.2" transform="rotate(-90 250.1 103.2)">16</text>
<text x="251.9" y="103.2" transform="rotate(-90 251.9 103.2)">15</text>
<text x="78.2" y="110.2">31</text>
<text x="78.2" y="111.9">32</text>
<text x="123.9" y="113.6">58</text>
<text x="123.9" y="108.5">55</text>
<text x="123.9" y="110.2">57</text>
<text x="78.2" y="115.4">38</text>
<text x="78.2" y="118.8">56</text>
<text x="44.6" y="123.7">+3.3V</text>
<text x="65.3" y="123.7">+3.3V</text>
<text x="94.7" y="124.7" transform="rotate(-90 94.7 124.7)">2</text>
<text x="96.4" y="124.7" transform="rotate(-90 96.4 124.7)">4</text>
<text x="98.1" y="125.6" transform="rotate(-90 98.1 125.6)">63</text>
<text x="103.3" y="125.6" transform="rotate(-90 103.3 125.6)">65</text>
<text x="111.9" y="125.6" transform="rotate(-90 111.9 125.6)">16</text>
<text x="113.7" y="125.6" transform="rotate(-90 113.7 125.6)">17</text>
<text x="39.4" y="149.6">+3.3V</text>
<text x="143.1" y="149.6">+3.3V</text>
<text x="188" y="147.9">+3.3V</text>
<text x="226" y="147.9">+3.3V</text>
<text x="84.3" y="151.3">+3.3V</text>
<text x="112" y="151.3">+3.3V</text>
<text x="212.5" y="194.9">Title</text>
<text x="212.5" y="200">Size</text>
<text x="219.4" y="200">Document Number</text>
<text x="269.5" y="200">Rev</text>
<text x="212.5" y="205.2">Date:</text>
<text x="221.5" y="205.2">Thursday, December 22, 2016</text>
<text x="247" y="205.2">Sheet</text>
<text x="255.7" y="205.2">5</text>
<text x="260.9" y="205.2">of</text>
<text x="266" y="205.2">11</text>
</g>
<g font-size="1.5" fill="#f00">
<text x="107.5" y="13.5">E3_REGOUT L3</text>
<text x="177.8" y="13.5">E3_ADVDD10</text>
<text x="178.3" y="27.3">E3_DVDD10</text>
<text x="91.2" y="46.3" transform="rotate(-90 91.2 46.3)">E3_REGOUT</text>
<text x="17.3" y="57.4">2</text>
<text x="17.3" y="59.1">2</text>
<text x="26.1" y="57.4">E3_MDC</text>
<text x="26.1" y="59.1">E3_MDIO</text>
<text x="41.8" y="56.7">E3_MDC</text>
<text x="41.8" y="58.4">E3_MDIO</text>
<text x="17.3" y="64.3">2</text>
<text x="17.3" y="66">2</text>
<text x="17.3" y="62.5">2</text>
<text x="26.1" y="64.5">E3_TXC</text>
<text x="26.1" y="66">E3_TXEN</text>
<text x="26.1" y="62.5">E3_GTXC</text>
<text x="41.8" y="63.6">E3_TXC</text>
<text x="41.8" y="61.8">E3_GTXC</text>
<text x="41.8" y="65.3">E3_TXEN</text>
<text x="129.9" y="65.3">E3_PHY_AD1/LED1</text>
<text x="129.9" y="63.6">E3_PHY_AD0/LED0</text>
<text x="17.3" y="67.7">2</text>
<text x="17.3" y="71.2">2</text>
<text x="26.1" y="67.7">E3_TXER</text>
<text x="26.1" y="71.2">E3_TXD0</text>
<text x="41.8" y="70.5">E3_TXD0</text>
<text x="41.8" y="67">E3_TXER</text>
<text x="17.3" y="72.9">2</text>
<text x="17.3" y="74.6">2</text>
<text x="17.3" y="76.4">2</text>
<text x="26.1" y="72.9">E3_TXD1</text>
<text x="26.1" y="74.6">E3_TXD2</text>
<text x="26.1" y="76.4">E3_TXD3</text>
<text x="41.8" y="72.2">E3_TXD1</text>
<text x="41.8" y="75.7">E3_TXD3</text>
<text x="41.8" y="73.9">E3_TXD2</text>
<text x="41.8" y="77.4">E3_TXD4</text>
<text x="129.9" y="73.9">E3_PHY_MDI3_N</text>
<text x="129.9" y="75.7">E3_PHY_MDI3_P</text>
<text x="17.3" y="78.1">2</text>
<text x="17.3" y="79.8">2</text>
<text x="17.3" y="81.6">2</text>
<text x="17.3" y="83.3">2</text>
<text x="26.1" y="78.1">E3_TXD4</text>
<text x="26.1" y="79.8">E3_TXD5</text>
<text x="26.1" y="81.6">E3_TXD6</text>
<text x="26.1" y="83.3">E3_TXD7</text>
<text x="41.8" y="79.1">E3_TXD5</text>
<text x="41.8" y="82.6">E3_TXD7</text>
<text x="41.8" y="80.9">E3_TXD6</text>
<text x="129.9" y="79.1">E3_PHY_MDI2_N</text>
<text x="129.9" y="80.9">E3_PHY_MDI2_P</text>
<text x="17.3" y="88.5">2</text>
<text x="25.9" y="88.6">E3_RXC</text>
<text x="41.8" y="87.8">E3_RXC</text>
<text x="41.8" y="89.5">E3_RXDV</text>
<text x="129.9" y="86">E3_PHY_MDI1_P</text>
<text x="129.9" y="84.3">E3_PHY_MDI1_N</text>
<text x="129.9" y="89.5">E3_PHY_MDI0_N</text>
<text x="17.3" y="90.2">2</text>
<text x="17.3" y="91.9">2</text>
<text x="17.3" y="95.4">2</text>
<text x="25.9" y="90.4">E3_RXDV</text>
<text x="25.9" y="92.1">E3_RXER</text>
<text x="25.9" y="95.5">E3_RXD0</text>
<text x="41.8" y="91.2">E3_RXER</text>
<text x="41.8" y="94.7">E3_RXD0</text>
<text x="129.9" y="91.2">E3_PHY_MDI0_P</text>
<text x="17.3" y="97.1">2</text>
<text x="17.3" y="98.8">2</text>
<text x="17.3" y="100.5">2</text>
<text x="25.9" y="97.3">E3_RXD1</text>
<text x="25.9" y="99">E3_RXD2</text>
<text x="25.9" y="100.7">E3_RXD3</text>
<text x="41.8" y="101.6">E3_RXD4</text>
<text x="41.8" y="99.8">E3_RXD3</text>
<text x="41.8" y="98.1">E3_RXD2</text>
<text x="41.8" y="96.4">E3_RXD1</text>
<text x="17.3" y="102.3">2</text>
<text x="17.3" y="104">2</text>
<text x="17.3" y="105.7">2</text>
<text x="17.3" y="107.5">2</text>
<text x="25.9" y="102.4">E3_RXD4</text>
<text x="25.9" y="104.2">E3_RXD5</text>
<text x="25.9" y="105.9">E3_RXD6</text>
<text x="25.9" y="107.6">E3_RXD7</text>
<text x="41.8" y="106.8">E3_RXD7</text>
<text x="41.8" y="105">E3_RXD6</text>
<text x="41.8" y="103.3">E3_RXD5</text>
<text x="17.3" y="112.6">2</text>
<text x="17.3" y="110.9">2</text>
<text x="25.9" y="112.8">E3_CRS</text>
<text x="25.9" y="111.1">E3_COL</text>
<text x="41.8" y="110.2">E3_COL</text>
<text x="41.8" y="111.9">E3_CRS</text>
<text x="129.9" y="110.2">E3_ENSWREG</text>
<text x="129.9" y="108.5">E3_PME</text>
<text x="17.3" y="116.1">2</text>
<text x="25.3" y="116.1">E3_RESET</text>
<text x="41.8" y="115.4">E3_RESET</text>
<text x="56.7" y="160.3">E3_PHY_AD1/LED1</text>
<text x="57.4" y="156.8">E3_PHY_AD0/LED0</text>
<text x="180" y="160.3">E3_RXD5</text>
<text x="212.8" y="160.3">E3_COL</text>
<text x="28" y="163.7">E3_ENSWREG</text>
<text x="28" y="162">E3_PME</text>
<text x="56.7" y="163.7">E3_RXDV</text>
<text x="102.3" y="163.7">E3_RXD4</text>
<text x="131.7" y="163.7">E3_RXD7</text>
<text x="131.7" y="165.5">E3_RXER</text>
<text x="180" y="162">E3_RXD6</text>
</g>
<g font-size="1.5" fill="#000080">
<text x="122.7" y="15.2">2.2uH</text>
<text x="152" y="13.5">R51</text>
<text x="157.2" y="13.5">0R</text>
<text x="32.9" y="22.1">C66</text>
<text x="32.9" y="23.9">22uF</text>
<text x="39.8" y="22.1">C67</text>
<text x="39.8" y="23.9">0.1uF</text>
<text x="55.3" y="22.1">C68</text>
<text x="55.3" y="23.9">22uF</text>
<text x="62.2" y="22.1">C69</text>
<text x="62.2" y="23.9">0.1uF</text>
<text x="69.1" y="22.1">C70</text>
<text x="69.1" y="23.9">0.1uF</text>
<text x="76" y="22.1">C71</text>
<text x="76" y="23.9">0.1uF</text>
<text x="82.9" y="22.1">C72</text>
<text x="82.9" y="23.9">0.1uF</text>
<text x="89.9" y="22.1">C73</text>
<text x="89.9" y="23.9">0.1uF</text>
<text x="96.8" y="22.1">C74</text>
<text x="96.8" y="23.9">0.1uF</text>
<text x="134.8" y="18.7">C61</text>
<text x="134.8" y="20.4">22uF</text>
<text x="143.4" y="18.7">C62</text>
<text x="143.4" y="20.4">0.1uF</text>
<text x="164.1" y="18.7">C63</text>
<text x="164.1" y="20.4">0.1uF</text>
<text x="171" y="18.7">C64</text>
<text x="171" y="20.4">0.1uF</text>
<text x="177.9" y="18.7">C65</text>
<text x="177.9" y="20.4">0.1uF</text>
<text x="167.6" y="32.5">C75</text>
<text x="167.6" y="34.2">0.1uF</text>
<text x="174.5" y="32.5">C76</text>
<text x="174.5" y="34.2">0.1uF</text>
<text x="176.2" y="46.3">R52</text>
<text x="184.9" y="46.3">330R 2</text>
<text x="258.4" y="46.3">R56</text>
<text x="62.2" y="48">R53</text>
<text x="62.2" y="49.8">1.5K</text>
<text x="67.4" y="48">R54</text>
<text x="67.4" y="49.8">1.5K</text>
<text x="81.2" y="49.8">U3</text>
<text x="176.2" y="48">R55</text>
<text x="184.9" y="48">330R 2</text>
<text x="201.6" y="53.6">C77</text>
<text x="207" y="53.6">C78</text>
<text x="258.4" y="48.4">0R</text>
<text x="201.6" y="56.5">0.1uF</text>
<text x="207.3" y="56.3">0.1uF</text>
<text x="236.7" y="54.9">J3</text>
<text x="51.2" y="68.8">R57</text>
<text x="58.6" y="68.9">1K</text>
<text x="215.9" y="101.6">C79</text>
<text x="227.2" y="101.9">C80</text>
<text x="257.4" y="101.6">HR911130A</text>
<text x="150.3" y="103.3">Y3</text>
<text x="215.9" y="105">0.1uF</text>
<text x="227.5" y="104.9">1uF</text>
<text x="148.4" y="112">C81</text>
<text x="148.4" y="113.5">22pF</text>
<text x="150.3" y="108.5">25Mhz</text>
<text x="162.2" y="112">C82</text>
<text x="162.2" y="113.5">22pF</text>
<text x="131.3" y="117.1">R58</text>
<text x="131.3" y="118.9">2.49K</text>
<text x="53.6" y="120.6">R59</text>
<text x="53.6" y="122.3">4.7K</text>
<text x="60.5" y="120.6">R60</text>
<text x="60.5" y="122.3">4.7K</text>
<text x="74.3" y="120.6">R61</text>
<text x="74.3" y="122.3">10K</text>
<text x="191.8" y="155.1">R68</text>
<text x="198.7" y="155.1">R69</text>
<text x="229.8" y="155.1">R70</text>
<text x="39.8" y="156.8">R62</text>
<text x="39.8" y="158.6">10K</text>
<text x="46.7" y="156.8">R63</text>
<text x="46.7" y="158.6">10K</text>
<text x="72.6" y="160.3">R71</text>
<text x="72.6" y="156.8">R64</text>
<text x="77.8" y="160.3">4.7K</text>
<text x="77.8" y="156.8">4.7K</text>
<text x="115.8" y="158.6">R65</text>
<text x="115.8" y="160.3">10K</text>
<text x="146.9" y="156.8">R66</text>
<text x="146.9" y="158.6">10K</text>
<text x="153.8" y="156.8">R67</text>
<text x="153.8" y="158.6">10K</text>
<text x="191.8" y="156.8">10K</text>
<text x="198.7" y="156.8">10K</text>
<text x="229.8" y="156.8">NC</text>
<text x="72.6" y="163.8">R72</text>
<text x="77.8" y="163.8">4.7K</text>
<text x="167.6" y="165.5">R73</text>
<text x="167.6" y="167.2">NC</text>
<text x="174.5" y="165.5">R74</text>
<text x="174.5" y="167.2">NC</text>
<text x="205.6" y="165.5">R75</text>
<text x="205.6" y="167.2">10K</text>
</g>
<g font-size="1.5" fill="#004080">
<text x="82.1" y="57.7">MDC</text>
<text x="82.1" y="59.4">MDIO</text>
<text x="88.9" y="59.5" transform="rotate(-90 88.9 59.5)">VDDREG</text>
<text x="95.8" y="58.9" transform="rotate(-90 95.8 58.9)">AVDD33</text>
<text x="97.5" y="58.9" transform="rotate(-90 97.5 58.9)">AVDD33</text>
<text x="100.9" y="58.9" transform="rotate(-90 100.9 58.9)">DVDD33</text>
<text x="102.7" y="58.9" transform="rotate(-90 102.7 58.9)">DVDD33</text>
<text x="104.4" y="58.9" transform="rotate(-90 104.4 58.9)">DVDD33</text>
<text x="106.1" y="58.9" transform="rotate(-90 106.1 58.9)">DVDD33</text>
<text x="109.6" y="58.9" transform="rotate(-90 109.6 58.9)">AVDD10</text>
<text x="111.3" y="58.9" transform="rotate(-90 111.3 58.9)">AVDD10</text>
<text x="113" y="58.9" transform="rotate(-90 113 58.9)">AVDD10</text>
<text x="116.5" y="58.9" transform="rotate(-90 116.5 58.9)">DVDD10</text>
<text x="118.2" y="58.9" transform="rotate(-90 118.2 58.9)">DVDD10</text>
<text x="234.1" y="59.4">LD2_A</text>
<text x="234.1" y="57.7">LD2_K</text>
<text x="82.1" y="62.9">GTX_CLK</text>
<text x="82.1" y="64.6">TXCLK</text>
<text x="92.3" y="60.3" transform="rotate(-90 92.3 60.3)">REG_OUT</text>
<text x="110.6" y="64.6">LED0_PHYAD0</text>
<text x="234.1" y="62.9">LD1_A</text>
<text x="234.1" y="61.2">LD1_K</text>
<text x="256.4" y="60.5" transform="rotate(-90 256.4 60.5)">CASE</text>
<text x="82.1" y="66.3">TXEN</text>
<text x="82.1" y="71.5">TXD0</text>
<text x="82.1" y="68.1">TXER</text>
<text x="110.6" y="66.3">LED1_PHYAD1</text>
<text x="117.8" y="68.1">LED2</text>
<text x="234.1" y="69.8">TRD3+</text>
<text x="234.1" y="66.3">TRD3-</text>
<text x="82.1" y="73.3">TXD1</text>
<text x="82.1" y="75">TXD2</text>
<text x="82.1" y="76.7">TXD3</text>
<text x="116.2" y="76.7">MDI[3]+</text>
<text x="116.6" y="75">MDI[3]-</text>
<text x="234.1" y="76.7">TRD2+</text>
<text x="234.1" y="73.3">TRD2-</text>
<text x="82.1" y="78.4">TXD4</text>
<text x="82.1" y="80.2">TXD5</text>
<text x="82.1" y="81.9">TXD6</text>
<text x="82.1" y="83.6">TXD7</text>
<text x="116.2" y="81.9">MDI[2]+</text>
<text x="116.6" y="80.2">MDI[2]-</text>
<text x="234.1" y="80.2">CT</text>
<text x="82.1" y="88.8">RXCLK</text>
<text x="116.2" y="87.1">MDI[1]+</text>
<text x="116.6" y="85.3">MDI[1]-</text>
<text x="234.1" y="87.1">TRD1-</text>
<text x="82.1" y="90.5">RXDV/PHY_AD2</text>
<text x="82.1" y="95.7">RXD0</text>
<text x="82.1" y="92.2">RXER_AN1</text>
<text x="116.2" y="92.2">MDI[0]+</text>
<text x="116.6" y="90.5">MDI[0]-</text>
<text x="234.1" y="94">TRD0-</text>
<text x="234.1" y="90.5">TRD1+</text>
<text x="82.1" y="97.4">RXD1</text>
<text x="82.1" y="99.2">RXD2</text>
<text x="82.1" y="100.9">RXD3</text>
<text x="114.7" y="99.2">CKXTAL1</text>
<text x="114.7" y="97.4">CKXTAL2</text>
<text x="234.1" y="97.4">TRD0+</text>
<text x="244.3" y="99.3" transform="rotate(-90 244.3 99.3)">M5</text>
<text x="246" y="99.3" transform="rotate(-90 246 99.3)">M4</text>
<text x="251.2" y="99.3" transform="rotate(-90 251.2 99.3)">M2</text>
<text x="252.9" y="99.3" transform="rotate(-90 252.9 99.3)">M1</text>
<text x="82.1" y="102.6">RXD4/SELRGV</text>
<text x="82.1" y="104.3">RXD5/TXDLY</text>
<text x="82.1" y="106.1">RXD6/RXDLY</text>
<text x="82.1" y="107.8">RXD7_AN0</text>
<text x="116.1" y="102.6">CLK125</text>
<text x="82.1" y="111.3">COL/mode</text>
<text x="82.1" y="113">CRS</text>
<text x="113.6" y="111.3">ENSWREG</text>
<text x="118.4" y="109.5">PME</text>
<text x="82.1" y="116.4">PHYRSTB</text>
<text x="82.1" y="119.9">INT</text>
<text x="117.6" y="114.7">RSET</text>
<text x="95.8" y="121.8" transform="rotate(-90 95.8 121.8)">GND</text>
<text x="97.5" y="121.8" transform="rotate(-90 97.5 121.8)">GND</text>
<text x="99.2" y="121.8" transform="rotate(-90 99.2 121.8)">GND</text>
<text x="104.4" y="121.8" transform="rotate(-90 104.4 121.8)">EGND</text>
<text x="113" y="121.8" transform="rotate(-90 113 121.8)">NC1</text>
<text x="114.8" y="121.8" transform="rotate(-90 114.8 121.8)">NC2</text>
</g>
<g font-size="1.5" fill="#00f">
<text x="250.5" y="57.2" transform="rotate(180 250.5 57.2)">Yellow</text>
<text x="250" y="60.6" transform="rotate(180 250 60.6)">Green</text>
<text x="260.5" y="65" transform="rotate(180 260.5 65)">8</text>
<text x="260.5" y="71.9" transform="rotate(180 260.5 71.9)">5</text>
<text x="260.5" y="68.6" transform="rotate(180 260.5 68.6)">7</text>
<text x="260.5" y="75.5" transform="rotate(180 260.5 75.5)">4</text>
<text x="260.5" y="85.7" transform="rotate(180 260.5 85.7)">6</text>
<text x="260.5" y="89.3" transform="rotate(180 260.5 89.3)">3</text>
<text x="260.5" y="92.6" transform="rotate(180 260.5 92.6)">2</text>
<text x="260.5" y="96.2" transform="rotate(180 260.5 96.2)">1</text>
</g>
<g font-size="1.2">
<text x="29.1" y="1.3">5</text>
<text x="83.6" y="1.3">4</text>
<text x="138.2" y="1.3">3</text>
<text x="192.8" y="1.3">2</text>
<text x="247.4" y="1.3">1</text>
<text x=".5" y="28.3">D</text>
<text x="275.1" y="28.3">D</text>
<text x=".5" y="79.2">C</text>
<text x="275.1" y="79.2">C</text>
<text x=".5" y="130.2">B</text>
<text x="275.1" y="130.2">B</text>
<text x=".5" y="181.1">A</text>
<text x="275.1" y="181.1">A</text>
<text x="29.1" y="206.8">5</text>
<text x="83.6" y="206.8">4</text>
<text x="138.2" y="206.8">3</text>
<text x="192.8" y="206.8">2</text>
<text x="247.4" y="206.8">1</text>
</g>
</svg>
